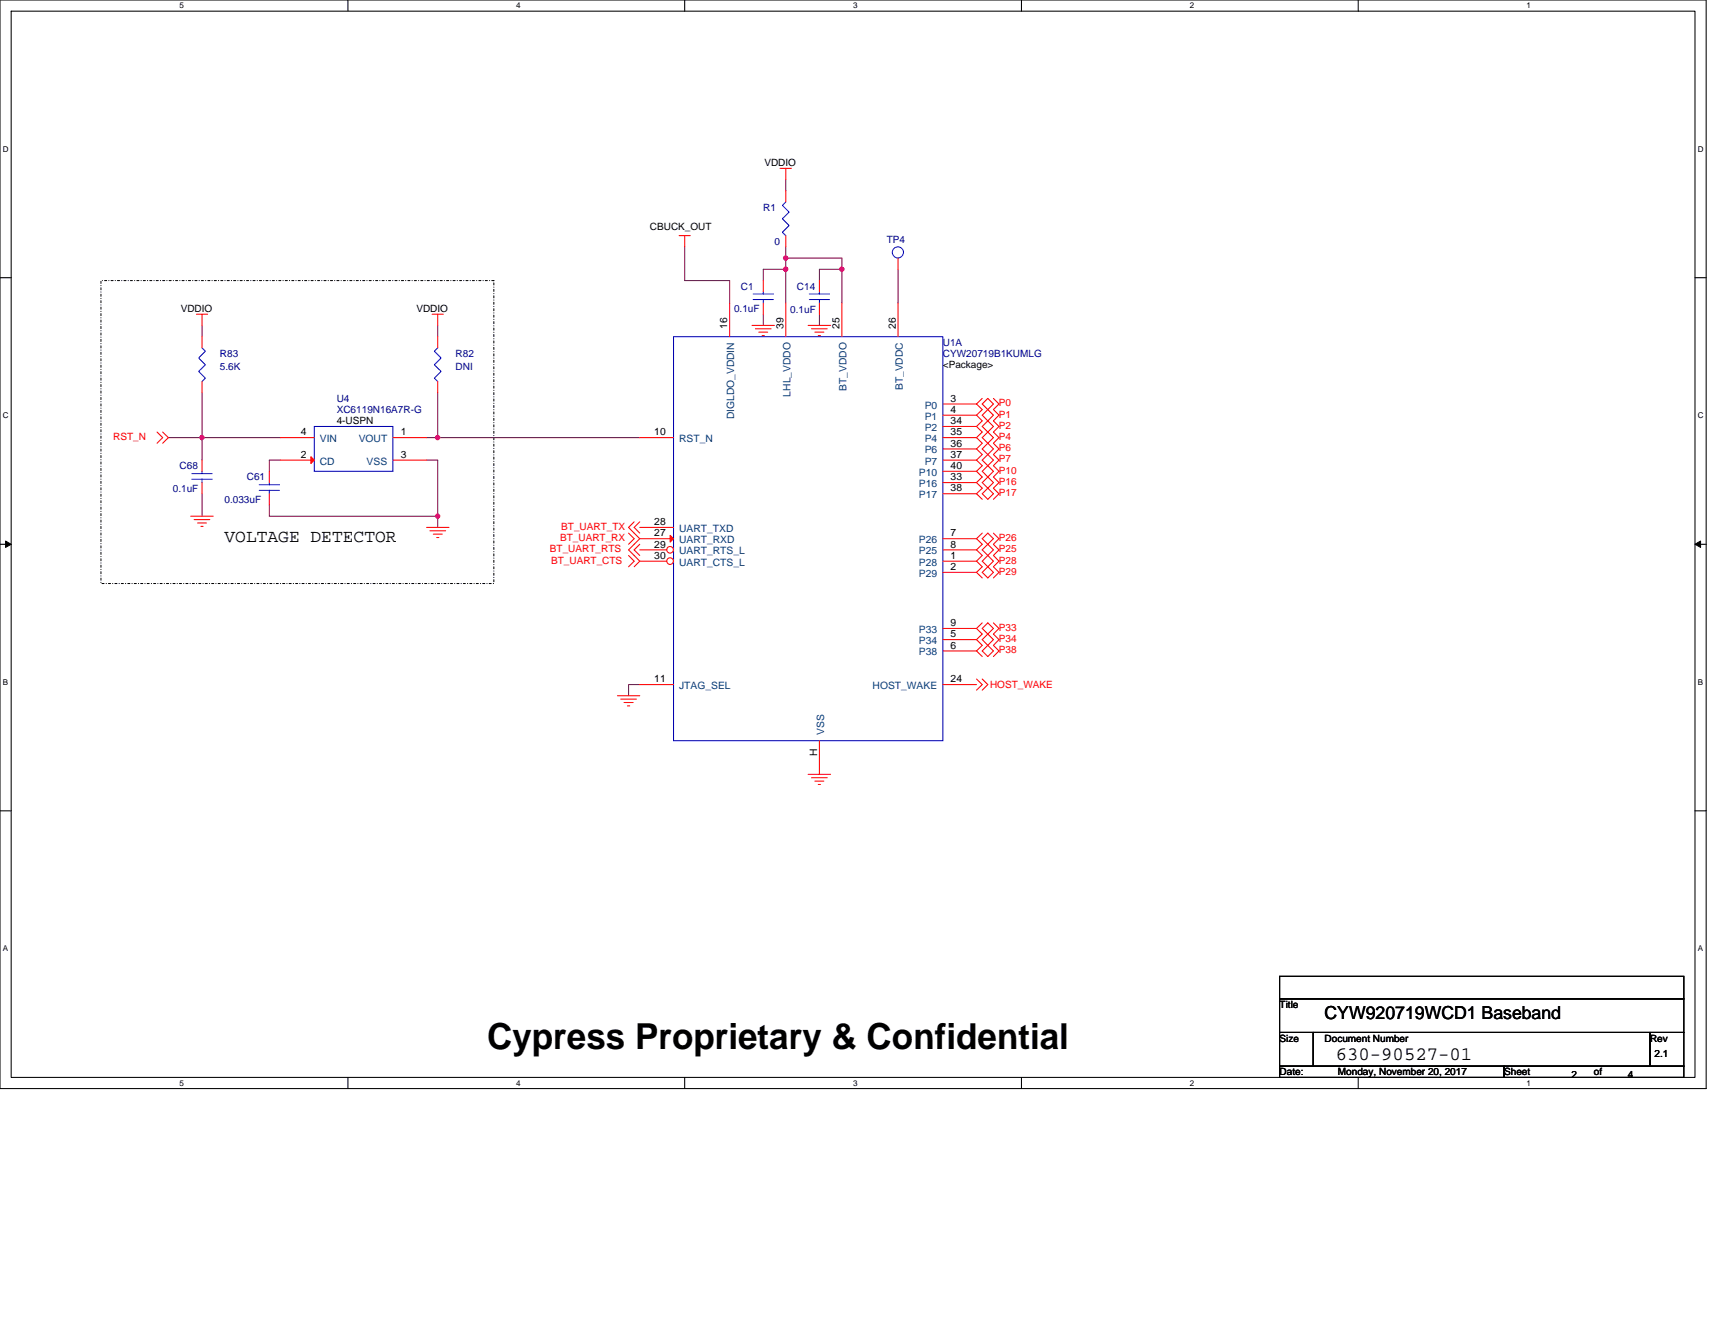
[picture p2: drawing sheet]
<svg xmlns="http://www.w3.org/2000/svg" width="279mm" height="216mm" viewBox="0 0 279 216" stroke-linecap="round" stroke-linejoin="round" font-family="sans-serif">
<path d="M0 0h278v177.4h-278zM1.8 1.8h274.3v173.8h-274.3z" fill="none" stroke="#000" stroke-width=".17"/>
<g fill="#fff">
<path d="M29.3 .2h.7v1.5h-.7z"/>
<path d="M29.3 175.7h.7v1.5h-.7z"/>
</g>
<path d="M56.7 0v1.8M56.7 175.6v1.8" fill="none" stroke="#000" stroke-width=".17"/>
<g fill="#fff">
<path d="M84.1 .2h.7v1.5h-.7z"/>
<path d="M84.1 175.7h.7v1.5h-.7z"/>
</g>
<path d="M111.5 0v1.8M111.5 175.6v1.8" fill="none" stroke="#000" stroke-width=".17"/>
<g fill="#fff">
<path d="M139 .2h.7v1.5h-.7z"/>
<path d="M139 175.7h.7v1.5h-.7z"/>
</g>
<path d="M166.4 0v1.8M166.4 175.6v1.8" fill="none" stroke="#000" stroke-width=".17"/>
<g fill="#fff">
<path d="M193.8 .2h.8v1.5h-.8z"/>
<path d="M193.8 175.7h.8v1.5h-.8z"/>
</g>
<path d="M221.3 0v1.8M221.3 175.6v1.8" fill="none" stroke="#000" stroke-width=".17"/>
<g fill="#fff">
<path d="M248.7 .2h.7v1.5h-.7z"/>
<path d="M248.7 175.7h.7v1.5h-.7z"/>
<path d="M.5 23.5h.9v1.5h-.9z"/>
<path d="M276.6 23.5h1v1.5h-1z"/>
<path d="M.5 67h.9v1.4h-.9z"/>
<path d="M276.6 67h1v1.4h-1z"/>
</g>
<path d="M0 45.3h1.8M276.1 45.3h1.9" fill="none" stroke="#000" stroke-width=".17"/>
<g fill="#fff">
<path d="M.5 110.4h.8v1.5h-.8z"/>
<path d="M276.6 110.4h.9v1.5h-.9z"/>
</g>
<path d="M0 88.7h1.8M276.1 88.7h1.9" fill="none" stroke="#000" stroke-width=".17"/>
<path d="M.9 88.2l.9 .5-.9 .5zM276.1 88.7l1-.5v1z" fill="#000" stroke="#000" stroke-width=".16"/>
<g fill="#fff">
<path d="M.5 153.8h.8v1.5h-.8z"/>
<path d="M276.6 153.8h.9v1.5h-.9z"/>
</g>
<path d="M0 132.1h1.8M276.1 132.1h1.9M208.5 159.1h65.8v3.7h-65.8zM208.5 162.8h65.8v5.4h-65.8zM208.5 168.2h5.5v5.5h-5.5zM208.5 173.7h36.5v1.9h-36.5zM214 168.2h54.8v5.5h-54.8zM245 173.7h29.3v1.9h-29.3zM268.8 168.2h5.5v5.5h-5.5z" fill="none" stroke="#000" stroke-width=".17"/>
<path d="M16.4 45.7h64.1v49.4h-64.1z" fill="none" stroke="#000" stroke-width=".17" stroke-dasharray=".3 .3 0 .3"/>
<g fill="none" stroke="#800040" stroke-width=".17">
<path d="M128 29.3v1.8M32.9 53v1.9M71.3 53v1.9M111.5 40.2v5.5h7.4v3.7M124.4 51.2v1.8M128 40.2v1.9M128 43.9h-3.6v1.8M128 43.9v5.5M133.5 51.2v1.8M137.2 43.9v-1.8h-9.2v1.8M137.2 43.9h-3.7v1.8M137.2 43.9v5.5"/>
<path d="M146.3 43.9v5.5M27.4 71.3h5.5M32.9 71.3h12.8M32.9 64v7.3M32.9 71.3v3.7M45.7 75h-1.8v1.8M69.5 75h1.8v9.1M69.5 71.3h1.8M71.3 64v7.3M71.3 71.3h32.9M32.9 80.5v3.6M43.9 82.3v1.8h27.4"/>
<path d="M71.3 84.1v1.8M104.2 111.5h-1.8v1.9"/>
</g>
<g fill="#f0f" stroke="#f0f" stroke-width=".17">
<circle cx="128" cy="43.9" r=".36"/>
<circle cx="137.1" cy="43.9" r=".36"/>
<circle cx="32.9" cy="71.3" r=".35"/>
<circle cx="71.3" cy="71.3" r=".35"/>
<circle cx="71.3" cy="84.1" r=".35"/>
<circle cx="128" cy="42" r=".36"/>
</g>
<g fill="none" stroke="#f00" stroke-width=".17">
<path d="M110.6 38.4h1.9M111.5 38.4v1.8M127.1 27.4h1.8M128 27.4v1.9M32 51.2h1.8M32.9 51.2v1.8M70.4 51.2h1.8M71.3 51.2v1.8M122.5 53h3.7M123.1 53.6h2.5M123.6 54.1h1.5M124.2 54.7h.3"/>
<path d="M124.4 45.7v1.8M124.4 49.4v1.8M131.7 53h3.6M132.2 53.6h2.6M132.8 54.1h1.4M133.3 54.7h.4M137.2 49.4v5.5M146.3 49.4v5.5M25.6 70.4l.9 .9-.9 .9M26.5 70.4l.9 .9-.9 .9M153.6 65.8h5.5M153.6 67.6h5.5"/>
<path d="M153.6 69.5h5.5M153.6 71.3h5.5M153.6 73.2h5.5M153.6 75h5.5M153.6 76.8h5.5M153.6 78.6h5.5M159.1 65.8l.9 .9-.9 .9M159.1 67.6l.9 1-.9 .9M159.1 69.5l.9 .9-.9 .9M159.1 71.3l.9 .9-.9 1M159.1 73.2l.9 .9-.9 .9M159.1 75l.9 .9-.9 .9"/>
<path d="M159.1 76.8l.9 .9-.9 .9M159.1 78.6l.9 .9-.9 1M160 64.9l-.9 .9M160.9 66.7l.9 .9-.9 1M160.9 68.6l.9 .9-.9 .9M160.9 70.4l.9 .9-.9 .9M160.9 72.2l.9 1-.9 .9M160.9 74.1l.9 .9-.9 .9M160.9 75.9l.9 .9-.9 .9M160.9 77.7l.9 .9-.9 .9M160.9 79.5l.9 1-.9 .9-.9-.9zM160.9 66.7l-.9 .9 .9 1"/>
<path d="M160.9 64.9l.9 .9-.9 .9-.9-.9zM160.9 68.6l-.9 .9 .9 .9M160.9 70.4l-.9 .9 .9 .9M160.9 72.2l-.9 1 .9 .9M160.9 74.1l-.9 .9 .9 .9M160.9 75.9l-.9 .9 .9 .9M160.9 77.7l-.9 .9 .9 .9M161.8 64.9l1 .9-1 .9 1 .9-1 1 1 .9-1 .9 1 .9-1 .9 1 1-1 .9 1 .9-1 .9 1 .9-1 .9 1 .9-1 .9 1 1-1 .9M31.1 84.1h3.6M31.6 84.7h2.6M32.2 85.2h1.4M32.7 85.8h.4"/>
<path d="M69.5 85.9h3.7M70 86.5h2.6M70.6 87h1.5M71.1 87.6h.4M102.4 90.5l.9 .9-.9 1M102.4 86.9l.9 .9-.9 .9M103.3 85l-.9 .9 1.8 1.9M104.2 88.7l-.9 .9 .9 .9M104.2 85l-.9 .9 .9 1M104.2 87.8l-1.8 1.8 1.8 1.8-.9 1M104.2 87.8h5.5M104.2 85.9h5.5"/>
<path d="M153.6 89.6h5.5M153.6 80.5h5.5M153.6 87.8h5.5M153.6 91.4h5.5M153.6 93.3h5.5M159.1 80.5l.9 .9M159.1 87.8l.9 .9-.9 .9M159.1 89.6l.9 .9-.9 .9M159.1 91.4l.9 1-.9 .9M159.1 93.3l.9 .9M160 86.9l-.9 .9M160.9 88.7l.9 .9-.9 .9"/>
<path d="M160.9 90.5l.9 .9-.9 1M160.9 92.4l.9 .9-.9 .9-.9-.9zM160.9 86.9l.9 .9-.9 .9-.9-.9zM160.9 88.7l-.9 .9 .9 .9M160.9 90.5l-.9 .9 .9 1M161.8 86.9l1 .9-1 .9 1 .9-1 .9 1 .9-1 1 1 .9-1 .9M100.6 113.4h3.6M101.1 113.9h2.6M101.7 114.5h1.4M102.2 115h.4M153.6 102.4h5.5M153.6 104.2h5.5"/>
<path d="M153.6 106.1h5.5M159.1 110.6l.9 .9-.9 1M159.1 102.4l.9 .9-.9 .9M159.1 104.2l.9 1-.9 .9M159.1 106.1l.9 .9M160 110.6l.9 .9-.9 1M160 101.5l-.9 .9M160 102.4l.9-.9 .9 .9-.9 .9zM160.9 103.3l.9 .9-.9 1M160.9 105.2l.9 .9-.9 .9-.9-.9zM160.9 103.3l-.9 .9 .9 1M161.8 101.5l1 .9-1 .9 1 .9-1 1 1 .9-1 .9"/>
<path d="M131.7 126.2h3.6M132.2 126.7h2.6M132.8 127.3h1.4M133.3 127.8h.4M133.5 120.7v5.5"/>
</g>
<path d="M109.7 54.9h43.9v65.8h-43.9zM122.7 48.8h3.3M122.7 47.9h3.3M124.4 47.5v.4M124.4 48.8v.6" fill="none" stroke="#00f" stroke-width=".17"/>
<path d="M109.2 87.2l.5 .6-.5 .5z" fill="#f00" stroke="#f00" stroke-width=".17"/>
<circle cx="109.2" cy="89.6" r=".54" fill="#fff" stroke="#f00" stroke-width=".17"/>
<path d="M104.2 89.6h4.4" fill="none" stroke="#f00" stroke-width=".17"/>
<circle cx="109.2" cy="91.4" r=".54" fill="#fff" stroke="#f00" stroke-width=".17"/>
<g fill="none" stroke="#f00" stroke-width=".17">
<path d="M128 31.1v1.8M128 38.4v1.8M32.9 54.9v1.8M71.3 54.9v1.8M118.9 49.4v5.5M128 49.4v5.5M133.5 45.7v1.8M133.5 49.4v1.8M146.3 42.1v1.8M32.9 62.2v1.8M32.9 75v1.8M32.9 78.6v1.9"/>
<path d="M43.9 76.8v1.8M45.7 71.3h5.5M45.7 75h5.5M64 75h5.5M64 71.3h5.5M71.3 62.2v1.8M104.2 71.3h5.5M43.9 80.5v1.8M104.2 91.4h4.4M104.2 111.5h5.5M153.6 111.5h5.5"/>
</g>
<g fill="none" stroke="#00f" stroke-width=".17">
<path d="M128 32.9l-.5 .6 1.1 1.1-1.1 1 1.1 1.1-1.1 1.1 .5 .6M32.9 56.7l.6 .5-1.1 1.1 1.1 1.1-1.1 1.1 1.1 1.1-.6 .6M71.3 56.7l-.5 .5 1.1 1.1-1.1 1.1 1.1 1.1-1.1 1.1 .5 .6M131.8 48.8h3.3M131.8 47.9h3.3M133.5 47.5v.4M133.5 48.8v.6M31.3 78.1h3.3M31.3 77.2h3.3M32.9 76.8v.4M32.9 78.1v.5M42.2 79.9h3.3"/>
<path d="M42.2 79h3.3M43.9 78.6v.4M43.9 79.9v.6M51.2 69.5h12.8v7.3h-12.8z"/>
<circle cx="146.3" cy="41.1" r=".91"/>
</g>
<path d="M50.7 74.4l.5 .6-.5 .5z" fill="#f00" stroke="#f00" stroke-width=".17"/>
<g fill="#f0f" stroke="#f0f" stroke-width=".17">
<circle cx="128" cy="43.9" r=".36"/>
<circle cx="137.1" cy="43.9" r=".36"/>
<circle cx="32.9" cy="71.3" r=".35"/>
<circle cx="71.3" cy="71.3" r=".35"/>
<circle cx="71.3" cy="84.1" r=".35"/>
<circle cx="128" cy="42" r=".36"/>
</g>
<text font-size="5.8" x="79.4" y="171">Cypress Proprietary &amp; Confidential</text>
<text font-size="3.1" x="217.6" y="172.7">630-90527-01</text>
<g font-size="2.9">
<text x="36.6" y="88.3">VOLTAGE DETECTOR</text>
<text x="215.8" y="166.1">CYW920719WCD1 Baseband</text>
</g>
<g font-size="1.7">
<text x="118.5" y="53.6" transform="rotate(-90 118.5 53.6)">16</text>
<text x="127.6" y="53.6" transform="rotate(-90 127.6 53.6)">39</text>
<text x="136.8" y="53.6" transform="rotate(-90 136.8 53.6)">25</text>
<text x="145.9" y="53.6" transform="rotate(-90 145.9 53.6)">26</text>
<text x="154.9" y="65.4">3</text>
<text x="49" y="70.9">4</text>
<text x="65.3" y="70.9">1</text>
<text x="106.6" y="70.9">10</text>
<text x="154.9" y="67.3">4</text>
<text x="154.9" y="69.1">34</text>
<text x="154.9" y="70.9">35</text>
<text x="49" y="74.6">2</text>
<text x="65.3" y="74.6">3</text>
<text x="154.9" y="76.4">40</text>
<text x="154.9" y="72.8">36</text>
<text x="154.9" y="74.6">37</text>
<text x="154.9" y="80.1">38</text>
<text x="154.9" y="78.3">33</text>
<text x="106.6" y="87.4">27</text>
<text x="106.6" y="85.6">28</text>
<text x="106.6" y="89.2">29</text>
<text x="154.9" y="89.2">8</text>
<text x="154.9" y="87.4">7</text>
<text x="106.6" y="91.1">30</text>
<text x="154.9" y="91.1">1</text>
<text x="154.9" y="92.9">2</text>
<text x="154.9" y="102">9</text>
<text x="154.9" y="103.8">5</text>
<text x="154.9" y="105.7">6</text>
<text x="106.6" y="111.2">11</text>
<text x="154.9" y="111.2">24</text>
<text x="133.1" y="123.2" transform="rotate(-90 133.1 123.2)">H</text>
</g>
<g font-size="1.7" fill="#004080">
<text x="128.8" y="64.6" transform="rotate(-90 128.8 64.6)">LHL_VDDO</text>
<text x="137.9" y="63.7" transform="rotate(-90 137.9 63.7)">BT_VDDO</text>
<text x="147.1" y="63.6" transform="rotate(-90 147.1 63.6)">BT_VDDC</text>
<text x="119.6" y="68.3" transform="rotate(-90 119.6 68.3)">DIGLDO_VDDIN</text>
<text x="150.6" y="66.6">P0</text>
<text x="150.6" y="68.4">P1</text>
<text x="150.6" y="70.2">P2</text>
<text x="52.1" y="72.1">VIN</text>
<text x="52.1" y="75.7">CD</text>
<text x="58.4" y="72.1">VOUT</text>
<text x="59.7" y="75.7">VSS</text>
<text x="110.6" y="72.1">RST_N</text>
<text x="149.7" y="77.5">P10</text>
<text x="150.6" y="72.1">P4</text>
<text x="150.6" y="73.9">P6</text>
<text x="150.6" y="75.7">P7</text>
<text x="149.7" y="81.2">P17</text>
<text x="149.7" y="79.4">P16</text>
<text x="110.6" y="88.5">UART_RXD</text>
<text x="110.6" y="86.7">UART_TXD</text>
<text x="149.7" y="88.5">P26</text>
<text x="110.6" y="90.3">UART_RTS_L</text>
<text x="110.6" y="92.2">UART_CTS_L</text>
<text x="149.7" y="90.3">P25</text>
<text x="149.7" y="92.2">P28</text>
<text x="149.7" y="94">P29</text>
<text x="149.7" y="103.1">P33</text>
<text x="149.7" y="105">P34</text>
<text x="149.7" y="106.8">P38</text>
<text x="110.6" y="112.3">JTAG_SEL</text>
<text x="142.2" y="112.3">HOST_WAKE</text>
<text x="134.3" y="119.8" transform="rotate(-90 134.3 119.8)">VSS</text>
</g>
<g font-size="1.6">
<text x="124.5" y="27.1">VDDIO</text>
<text x="105.9" y="37.5">CBUCK_OUT</text>
<text x="29.4" y="50.8">VDDIO</text>
<text x="67.8" y="50.8">VDDIO</text>
<text x="153.6" y="60">&lt;Package&gt;</text>
<text x="54.9" y="69.1">4-USPN</text>
<text x="208.5" y="164.2">Title</text>
<text x="208.5" y="169.7">Size</text>
<text x="215.8" y="169.7">Document Number</text>
<text x="268.8" y="169.7">Rev</text>
<text x="269.6" y="172.3">2.1</text>
<text x="208.5" y="175.2">Date:</text>
<text x="218" y="175.2">Monday, November 20, 2017</text>
<text x="245" y="175.2">Sheet</text>
<text x="256" y="175.6">2</text>
<text x="259.7" y="175.2">of</text>
<text x="265.2" y="175.6">4</text>
</g>
<g font-size="1.6" fill="#000080">
<text x="124.4" y="34.4">R1</text>
<text x="126.2" y="39.9">0</text>
<text x="144.5" y="39.5">TP4</text>
<text x="120.7" y="47.2">C1</text>
<text x="129.8" y="47.2">C14</text>
<text x="119.6" y="50.8">0.1uF</text>
<text x="128.7" y="51">0.1uF</text>
<text x="35.8" y="58.2">R83</text>
<text x="74.2" y="58.2">R82</text>
<text x="153.6" y="56.3">U1A</text>
<text x="153.6" y="58.2">CYW20719B1KUMLG</text>
<text x="35.8" y="60.4">5.6K</text>
<text x="54.9" y="65.5">U4</text>
<text x="74.2" y="60.4">DNI</text>
<text x="54.9" y="67.3">XC6119N16A7R-G</text>
<text x="29.3" y="76.5">C68</text>
<text x="28.2" y="80.1">0.1uF</text>
<text x="36.6" y="81.9">0.033uF</text>
<text x="40.2" y="78.3">C61</text>
</g>
<g font-size="1.6" fill="#f00">
<text x="18.5" y="71.7">RST_N</text>
<text x="162.8" y="68.1">P1</text>
<text x="162.8" y="66.2">P0</text>
<text x="162.8" y="69.9">P2</text>
<text x="162.8" y="71.7">P4</text>
<text x="162.8" y="73.5">P6</text>
<text x="162.8" y="75.4">P7</text>
<text x="162.8" y="77.2">P10</text>
<text x="162.8" y="79">P16</text>
<text x="162.8" y="80.8">P17</text>
<text x="89.6" y="90">BT_UART_RTS</text>
<text x="91.2" y="88.2">BT_UART_RX</text>
<text x="91.4" y="86.3">BT_UART_TX</text>
<text x="162.8" y="88.2">P26</text>
<text x="162.8" y="90">P25</text>
<text x="89.8" y="91.8">BT_UART_CTS</text>
<text x="162.8" y="91.8">P28</text>
<text x="162.8" y="93.6">P29</text>
<text x="162.8" y="102.8">P33</text>
<text x="162.8" y="104.6">P34</text>
<text x="162.8" y="106.4">P38</text>
<text x="161.3" y="112.1">HOST_WAKE</text>
</g>
<g font-size="1.3">
<text x="29.3" y="1.4">5</text>
<text x="84.1" y="1.4">4</text>
<text x="139" y="1.4">3</text>
<text x="193.8" y="1.4">2</text>
<text x="248.7" y="1.4">1</text>
<text x=".5" y="24.7">D</text>
<text x="276.6" y="24.7">D</text>
<text x=".5" y="68.2">C</text>
<text x="276.6" y="68.2">C</text>
<text x=".5" y="111.6">B</text>
<text x="276.6" y="111.6">B</text>
<text x=".5" y="155">A</text>
<text x="276.6" y="155">A</text>
<text x="29.3" y="176.9">5</text>
<text x="84.1" y="176.9">4</text>
<text x="139" y="176.9">3</text>
<text x="193.8" y="176.9">2</text>
<text x="248.7" y="176.9">1</text>
</g>
</svg>
